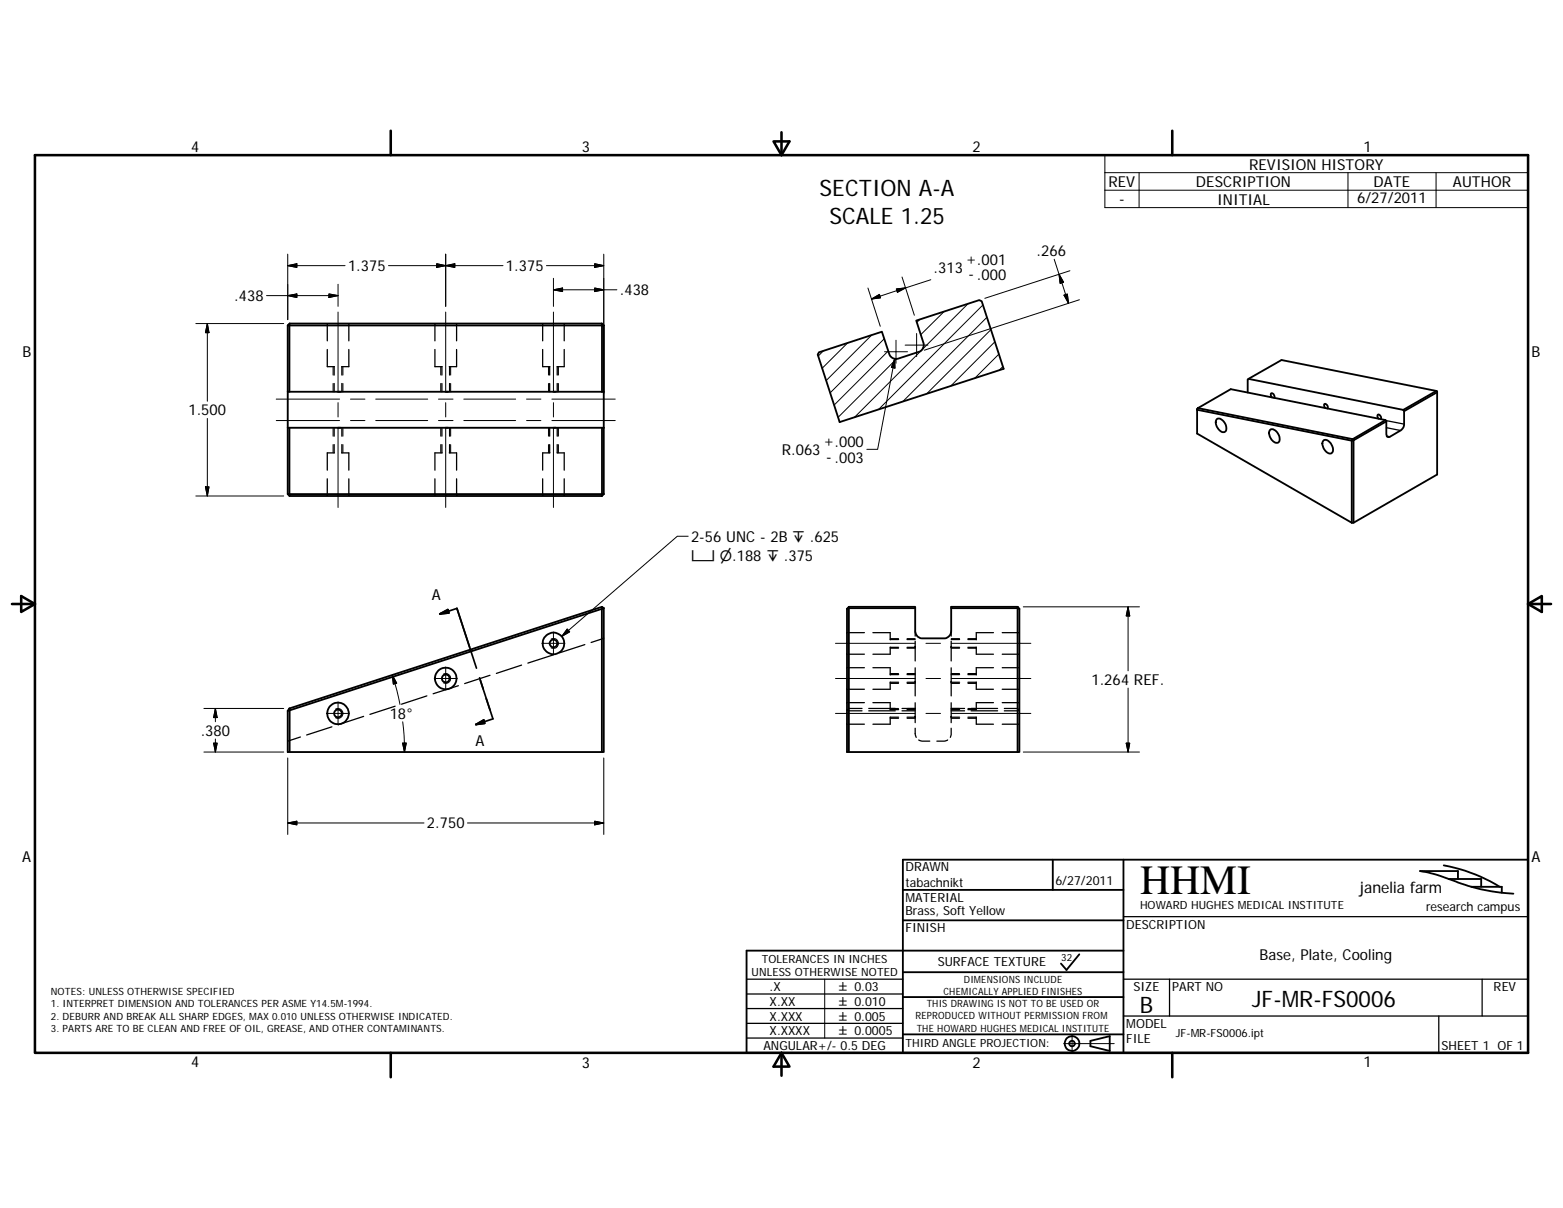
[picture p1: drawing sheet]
<svg xmlns="http://www.w3.org/2000/svg" width="279mm" height="216mm" viewBox="0 0 279 216" stroke-linecap="round" stroke-linejoin="round" font-family="sans-serif">
<g fill="none" stroke="#000" stroke-width=".33">
<path d="M51.4 58.2v11.8M51.4 58.2h56.5M51.8 57.8h55.8M51.8 57.8l-.1 12.2h-.3M51.8 57.8l-.4 .4M107.6 57.8v12.2M107.6 57.8l.3 .4M107.9 58.2v11.8h-.3M51.4 76.5v11.8M51.4 76.5h56.2M51.4 70v6.5M51.7 76.5l.1 12.1"/>
<path d="M51.7 70h55.9M60.4 76.5h.5M60.4 70h.5M79.6 76.5h.5M79.6 70h.5M98.9 76.5h.5M98.9 70h.5M107.9 76.5h-.3v12.1M107.9 70v6.5M107.9 76.5v11.8M146.4 63l11.2-3.7 1.4 4a1.28 1.28 0 0 0 1.6 .8l3.6-1.2a1.27 1.27 0 0 0 .9-1.6l-1.3-4 11.2-3.7 .5 .2 3.9 12.1-29.3 9.5-3.9-12zM214.1 72.9l-.1 .3 27.6 5.6"/>
<path d="M214.1 72.9l5.9-3.3 27.7 5.5M214.1 72.9l-.1 .2v4.4l27.6 15.9M214.1 72.9l27.7 5.6M217.5 74.9a1.4 1.4 0 0 1 1.7 1.4 .69 .69 0 0 1-.3 .9 .69 .69 0 0 1-1-.4 1.59 1.59 0 0 1-.4-1.9zM223.2 67.7l27.6 5.6M227 76.9a.88 .88 0 0 1 1.4 .5 1.35 1.35 0 0 1 .1 1.7 1.62 1.62 0 0 1-1.5-2.2zM227.4 71a.36 .36 0 0 1-.3-.4 .36 .36 0 0 1 .4-.3 .59 .59 0 0 1 .3 .8M236.6 78.7a1.33 1.33 0 0 1 1.6 1.2 .7 .7 0 0 1 .1 .8 .7 .7 0 0 1-.8 .3 1.83 1.83 0 0 1-1-2.2zM236.9 72.9a.42 .42 0 0 1-.2-.3 .42 .42 0 0 1 .2-.4 .62 .62 0 0 1 .4 .8M241.6 78.8v14.6M241.8 78.5l.2 .2M241.8 78.5l-.2 .3"/>
<path d="M242 78.7l-.4 .1M242 78.7v14.7h-.4M246.5 74.8a.36 .36 0 0 1-.3-.4 .36 .36 0 0 1 .3-.3 .65 .65 0 0 1 .3 .8M247.8 75.3l-.1-.2-5.9 3.4M247.8 75.3l-5.8 3.4M251 73.5v2.3a1.34 1.34 0 0 1-.6 1.1l-1.9 1.2a.41 .41 0 0 1-.5 0 .41 .41 0 0 1-.2-.5v-2.3M256.8 69.9l.1 .2-5.9 3.4-.2-.2M256.8 69.9l.1 .1v14.8l-14.9 8.6M256.8 69.9l-6 3.4M256.8 69.9l-27.7-5.6-5.9 3.4-.2 .2v2.2M51.4 88.3h56.5M51.4 88.3l.4 .3"/>
<path d="M51.8 88.6h55.8M107.9 88.3l-.3 .3M107.6 108.8v25.6h-55.8M107.6 108.8l-55.8 18.2M107.6 108.5l.3 .2M107.6 108.5v.3M107.6 108.5l-55.9 18.1M107.9 108.7l-.3 .1M107.9 108.7v25.7h-.3M151.7 108.7l-.3 .1M151.7 108.5v.2M151.7 108.7h11.9"/>
<path d="M151.7 108.5h11.9v.2M151.7 108.7v25.7h-.3v-25.6M151.7 108.5l-.3 .3M163.6 108.7v4.1a1.3 1.3 0 0 0 1.3 1.3h3.9a1.3 1.3 0 0 0 1.2-1.3v-4.1M181.9 108.5h-11.9v.2h11.9l.3 .1M181.9 108.5l.3 .3M181.9 108.5v25.9M182.2 108.8v25.6h-.3M51.7 126.6l.1 .4M51.7 126.6l-.3 .4M51.8 127v7.4h-.4v-7.4M51.8 127h-.4"/>
<path d="M151.7 134.4h30.2M161.4 159h39.4M188.2 153.6v5.4M200.8 153.6v34.6M258.1 154.7a29.9 29.9 0 0 1 10 3.8M259 157.1h5.8v1.4M260.6 157.1v-1.4h-6.7l.5 .1a53.9 53.9 0 0 1 8 2.5l4.2 1 3.9 .4M263 158.5h5.5v1.1M161.4 173.8h39.4M161.4 178.2h39.4M161.4 164.5h39.4M192.9 170.6l-2.3 2.8-.9-1.2"/>
<path d="M200.8 169.9h-67.3v18.3h139.7v-34.6h-111.8v34.6M161.4 184.9h39.4M194.9 186l3.5-.8v2.6l-3.5-.8z"/>
<circle cx="98.9" cy="115" r="1.92"/>
<circle cx="98.9" cy="115" r=".68"/>
<circle cx="60.4" cy="127.5" r=".69"/>
<circle cx="60.4" cy="127.5" r="1.93"/>
<circle cx="79.7" cy="121.3" r="1.93"/>
<circle cx="79.7" cy="121.2" r=".69"/>
<circle cx="191.6" cy="186.5" r="1.31"/>
<circle cx="191.6" cy="186.5" r=".49"/>
</g>
<g fill="none" stroke="#000" stroke-width=".18">
<path d="M197.5 27.7h75.7v9.4h-75.7zM197.5 30.9h75.7M197.5 34h75.7M203.6 30.9v6.2M241 30.9v6.2M256.7 30.9v6.2M35 57.8h15.7M37.1 57.8v13.9M37.1 57.8l.3 1.7h-.7zM51.4 45.4v11.7M51.4 47.5l1.7-.4v.7zM51.4 52.8l1.7-.3v.7z"/>
<path d="M51.4 47.5h10.3M58.8 52.5l1.6 .3-1.6 .4zM60.4 50.8v4M60.4 55.8v14.2M60.4 52.8h-12.8M69.4 47.5h20.5M78.1 47.1l1.6 .4-1.6 .3zM79.7 45.4v9.4M79.7 55.8v14.2M79.7 47.5l1.6-.4v.7zM97.7 47.5h10.2M98.9 51.8l1.7-.3v.6z"/>
<path d="M98.9 49.7v5.1M98.9 55.8v14.2M106.3 47.1l1.6 .4-1.6 .3zM106.3 51.5l1.6 .3-1.6 .3zM107.9 45.4v24.9M110.3 51.8h-11.4M155.2 51.5l2.2 6.8M155.8 53.4l1.4-.8 .2 .6zM155.8 59.9l-8.1 8.1M160.2 51.6l1.7-.1-1.5 .7zM161.2 49.5l2.2 6.8M163.9 59.6v4.1"/>
<path d="M164.4 57.1l-.5 .5M166.4 50l-10.6 3.4M168.7 55.7l-4.1 4.1M173 54.3l-20.2 20.3M175.7 54.5l-18.6 18.7M176.4 56.7l-15 15.1M177.1 58.9l-11.4 11.5M188.4 46.3l2.6 7.9M189.3 49l.8 1.4-.6 .3zM190.2 52.7l.6-.1 .2 1.6zM191.3 48.4l-15.3 4.9M193 53.6l-27.8 9"/>
<path d="M37.1 74.8v13.8M49.4 71.3h11.3M49.4 75.2h11.3M59.5 65.5v1.5M59.5 68.5v1.5M59.5 76.5v1.5M59.5 79.5v1.4M60.4 72v2.5M60.4 76.5v14.2M61.3 65.5v1.5M61.3 68.5v1.5M61.3 76.5v1.5"/>
<path d="M61.3 79.5v1.4M62.7 71.3h2.5M62.7 75.2h2.5M67.2 71.3h9.3M67.2 75.2h9.3M78.4 71.3h2.6M78.4 75.2h2.6M78.8 65.5v1.5M78.8 68.5v1.5M78.8 76.5v1.5M78.8 79.5v1.4M79.7 72v2.5"/>
<path d="M79.7 76.5v14.2M80.6 65.5v1.5M80.6 68.5v1.5M80.6 76.5v1.5M80.6 79.5v1.4M82.9 71.3h9.3M82.9 75.2h9.3M94.1 71.3h2.6M94.1 75.2h2.6M98 65.5v1.5M98 68.5v1.5M98 76.5v1.5"/>
<path d="M98 79.5v1.4M98.7 71.3h11.3M98.7 75.2h11.3M98.9 72v2.5M98.9 76.5v14.2M99.8 65.5v1.5M99.8 68.5v1.5M99.8 76.5v1.5M99.8 79.5v1.4M147.2 62.7l-.9 .9M151.5 61.3l-4.5 4.5M158.1 60.5l-9.7 9.7"/>
<path d="M158.1 62.9h4.1M158.8 62.7l-9.7 9.7M159.9 64.1l-3 16.2h-1.9M159.9 64.1l.1 1.7-.7-.1zM160.2 60.8v4.1M160.3 64.1l-10.5 10.5M161.8 61.7h4.1M177.8 61.1l-7.8 7.9M178.6 63.3l-4.3 4.3M179.3 65.5l-.7 .7M35 88.6h15.7M36.7 87h.7l-.3 1.6z"/>
<path d="M123 95.8h-1.9l-20.7 17.9M79.7 119.2v4.1M96.9 115h4.1M98.5 114.2a.89 .89 0 0 1 1.3 .8 .89 .89 0 0 1-1.3 .8M98.9 112.9v4.2M101.4 112.4l.4 .5-1.4 .8zM149.4 115h14.2M159.1 115.9h1.5M159.1 114.1h1.5M162.1 115.9h1.5M162.1 114.1h1.5M165.5 115h2.6"/>
<path d="M170 115.9h1.5M170 114.1h1.5M170.1 115h14.2M173 115.9h1.5M173 114.1h1.5M182.9 108.5h20.8M201.7 108.5v11.4M201.7 108.5l.3 1.6h-.7zM36.4 126.6h14.3M36.4 134.4h14.3M38.2 132.8h.6l-.3 1.6zM38.5 126.6v2.4"/>
<path d="M38.5 132.1v2.3M38.5 126.6l.3 1.6h-.6zM51.4 135.5v13.6M58.4 127.5h4.1M60 126.7a.88 .88 0 0 1 1.3 .8 .88 .88 0 0 1-1.3 .8M60.4 125.5v4.1M70.1 120.6l.8 1.5-.6 .2zM70.1 120.7l.9 2.7 .5 2.5M72 132.8h.6l-.3 1.6zM72 129l.2 2.6 .1 2.8M77.6 121.3h4.1M79.2 120.5a.88 .88 0 0 1 1.4 .8 .88 .88 0 0 1-1.4 .7"/>
<path d="M107.9 135.5v13.6M149.4 127.5h14.2M149.4 121.3h14.2M159.1 128.4h1.5M159.1 122.2h1.5M159.1 126.6h1.5M159.1 120.4h1.5M162.1 128.4h1.5M162.1 122.2h1.5M162.1 126.6h1.5M162.1 120.4h1.5M165.5 127.5h2.6"/>
<path d="M165.5 121.3h2.6M170 128.4h1.5M170 122.2h1.5M170 126.6h1.5M170 120.4h1.5M170.1 127.5h14.2M170.1 121.3h14.2M173 128.4h1.5M173 122.2h1.5M173 126.6h1.5M173 120.4h1.5M182.9 134.4h20.8"/>
<path d="M201.3 132.8h.7l-.3 1.6zM201.7 123v11.4M51.4 147.1l1.7-.3v.6zM51.4 147.1h24.4M83.6 147.1h24.3M106.3 146.8l1.6 .3-1.6 .3zM147.4 175v10.5M190.1 186.5h9.1M191.6 185v3"/>
</g>
<g fill="none" stroke="#000" stroke-width=".23">
<path d="M58.5 57.8v3.1M62.4 57.8v3.1M77.7 57.8v3.1M81.6 57.8v3.1M97 57.8v3.1M100.9 57.8v3.1M58.5 62.5v3h1.3M59.7 65.5v1.5M59.7 68.5v1.5M59.7 76.5v1.5M59.7 79.5v1.4M61.1 65.5v1.5"/>
<path d="M61.1 68.5v1.5M61.1 76.5v1.5M61.1 79.5v1.4M62.4 62.5v3h-1.3M77.7 62.5v3h1.3M79 65.5v1.5M79 68.5v1.5M79 76.5v1.5M79 79.5v1.4M80.4 65.5v1.5M80.4 68.5v1.5M80.4 76.5v1.5"/>
<path d="M80.4 79.5v1.4M81.6 62.5v3h-1.3M97 62.5v3h1.3M98.3 65.5v1.5M98.3 68.5v1.5M98.3 76.5v1.5M98.3 79.5v1.4M99.6 65.5v1.5M99.6 68.5v1.5M99.6 76.5v1.5M99.6 79.5v1.4M100.9 62.5v3h-1.3"/>
<path d="M247.7 75.2l3.3 .6M247.8 76.4l2.6 .5M247.9 77.9l.6 .2M58.5 85.6v3M59.8 80.9h-1.3v3.1M61.1 80.9h1.3v3.1M62.4 85.6v3M77.7 85.6v3M79 80.9h-1.3v3.1M80.3 80.9h1.3v3.1M81.6 85.6v3M97 85.6v3"/>
<path d="M98.3 80.9h-1.3v3.1M99.6 80.9h1.3v3.1M100.9 85.6v3M93.2 118.9l-4.5 1.5M98.9 117.1l-4.5 1.4M104.5 115.2l-4.5 1.5M107.9 114.1l-2.2 .7M151.4 116.9h3.1M151.4 113.1h3.1M151.4 119.3h3.1M156 113.1h3.1v1.2M156 119.3h3.1v1.3"/>
<path d="M159.1 115.7v1.2h-3.1M159.1 115.7h1.5M159.1 114.3h1.5M162.1 115.7h1.5M162.1 114.3h1.5M163.6 115.7h.1M163.6 115.6h.1M163.6 112.8v.9M163.6 114.6v.9M163.6 115.7v2.4M163.6 119.4v2.4M170 112.8v.9"/>
<path d="M170 114.6v1M170 119.4v2.4M170 115.7h.1M170 114.3h1.5M171.5 115.7h-1.5v2.4M173 115.7h1.5M173 114.3h1.5M174.5 115.7v1.2h3.1M177.6 113.1h-3.1v1.2M177.6 119.3h-3.1v1.3M179.2 116.9h3M179.2 113.1h3"/>
<path d="M179.2 119.3h3M53.7 131.7l-2.3 .8M59.3 129.9l-4.5 1.5M65 128l-4.5 1.5M70.6 126.2l-4.5 1.5M76.3 124.4l-4.5 1.5M81.9 122.6l-4.5 1.4M87.6 120.7l-4.5 1.5M151.4 129.4h3.1M151.4 125.6h3.1M151.4 123.2h3.1M151.5 126.9l-.1 .1h.1"/>
<path d="M151.6 127h2.5M154.1 126.6h-2.4l-.1 .1M155.3 126.6h4.7M155.3 127h4.7M156 125.6h3.1v1.3M159.1 121.9v1.3h-3.1M159.1 126.8h1.5M159.1 121.9h1.5M159.1 120.6h1.5M160.6 128.2h-1.5v1.2h-3.1M161.2 126.6h2.4M161.2 127h2.4"/>
<path d="M162.1 128.2h1.5M162.1 126.8h1.5M162.1 121.9h1.5M162.1 120.6h1.5M163.6 130.2v1.1l.2 .5M163.6 128.1h.1M163.6 121.8h.1M163.6 121.9v2.5M163.6 125.6v2.4M163.6 128.2v1M163.6 128.2h.1M163.6 121.9h.1"/>
<path d="M164.2 132.2l.7 .3h1.3M169.4 132.2l-.6 .3h-1.3M170 127h2.4M170 130.2v1.1l-.1 .5M170 125.6v2.5M170 128.1h.1M170 121.9h.1M170 126.6h2.4M170 126.8h1.5M170 120.6h1.5M171.5 121.9h-1.5v2.5M171.5 128.2h-1.5v1"/>
<path d="M173 128.2h1.5v1.2h3.1M173 126.8h1.5M173 121.9h1.5M173 120.6h1.5M173.6 127h4.7M173.6 126.6h4.7M174.5 121.9v1.3h3.1M177.6 125.6h-3.1v1.3M179.2 129.4h3M179.2 125.6h3M179.2 123.2h3M179.5 126.6h2.4l.1 .1"/>
<path d="M182 127h-2.5M182.1 126.9l.1 .1h-.1M133.5 177.7h27.9M133.5 175h27.9M200.8 163.8h72.4M200.8 175h72.4M209.1 175v6.6M264.9 175v6.6M133.5 185.5h27.9M133.5 182.9h27.9M133.5 180.3h27.9M200.8 181.6h72.4"/>
<path d="M257.2 181.6v6.6"/>
</g>
<g fill="none" stroke="#000" stroke-width=".46">
<path d="M6.2 27.7h267v160.5h-267zM69.8 23.4v4.3M138.3 25.3h2.8l-1.4 2.4zM139.7 23.6v4.1M209.5 23.4v4.3M2.1 108h4.1M3.8 106.5l2.4 1.5-2.4 1.4zM273.2 108l2.4-1.5v2.9zM273.2 108h4.1M69.8 188.2v4.3M139.7 188.2l1.4 2.4h-2.8zM139.7 188.2v4.1"/>
<path d="M209.5 188.2v4.3"/>
</g>
<path d="M78.6 109.7l1.5-.8 .2 .7zM78.6 109.7l3.1-1 3.5 10.7M85 129.5l1.5-.8 .2 .6zM85.7 121.1l2.4 7.4-3.1 1M86.9 124.8l.7 2.1" fill="none" stroke="#000" stroke-width=".3"/>
<path d="M78.6 109.7l1.5-.8 .2 .7zM85 129.5l1.5-.8 .2 .6z" fill="#000" stroke="#000" stroke-width=".3"/>
<g fill="#000" stroke="#000" stroke-width=".18">
<path d="M37.1 57.8l.3 1.7h-.7zM51.4 47.5l1.7-.4v.7zM51.4 52.8l1.7-.3v.7zM58.8 52.5l1.6 .3-1.6 .4zM78.1 47.1l1.6 .4-1.6 .3zM79.7 47.5l1.6-.4v.7zM98.9 51.8l1.7-.3v.6zM106.3 47.1l1.6 .4-1.6 .3zM106.3 51.5l1.6 .3-1.6 .3zM155.8 53.4l1.4-.8 .2 .6zM160.2 51.6l1.7-.1-1.5 .7zM189.3 49l.8 1.4-.6 .3z"/>
<path d="M190.2 52.7l.6-.1 .2 1.6zM159.9 64.1l.1 1.7-.7-.1zM36.7 87h.7l-.3 1.6zM101.4 112.4l.4 .5-1.4 .8zM201.7 108.5l.3 1.6h-.7zM38.2 132.8h.6l-.3 1.6zM38.5 126.6l.3 1.6h-.6zM70.1 120.6l.8 1.5-.6 .2zM72 132.8h.6l-.3 1.6zM201.3 132.8h.7l-.3 1.6zM51.4 147.1l1.7-.3v.6zM106.3 146.8l1.6 .3-1.6 .3z"/>
</g>
<text font-size="7.4" x="203.8" y="159.7">HHMI</text>
<g font-size="4.1">
<text x="146.5" y="35.1">SECTION A-A</text>
<text x="148.3" y="40">SCALE 1.25</text>
<text x="203.7" y="181">B</text>
<text x="223.8" y="180">JF-MR-FS0006</text>
</g>
<text font-size="2.8" x="243.1" y="159.6">janelia farm</text>
<g font-size="2.7">
<text x="34.2" y="27.1">4</text>
<text x="104" y="27.1">3</text>
<text x="173.9" y="27.1">2</text>
<text x="243.7" y="27.1">1</text>
<text x="198.1" y="33.4">REV</text>
<text x="213.8" y="33.4">DESCRIPTION</text>
<text x="223.3" y="30.3">REVISION HISTORY</text>
<text x="245.5" y="33.4">DATE</text>
<text x="259.7" y="33.4">AUTHOR</text>
<text x="200.1" y="36.4">-</text>
<text x="217.6" y="36.6">INITIAL</text>
<text x="242.6" y="36.4">6/27/2011</text>
<text x="172.7" y="47.2">+.001</text>
<text x="185.3" y="45.8">.266</text>
<text x="41.9" y="53.8">.438</text>
<text x="62.2" y="48.5">1.375</text>
<text x="90.4" y="48.5">1.375</text>
<text x="110.8" y="52.8">.438</text>
<text x="166.9" y="48.7">.313</text>
<text x="173.1" y="50">- .000</text>
<text x="4" y="63.8">B</text>
<text x="273.8" y="63.8">B</text>
<text x="33.7" y="74.3">1.500</text>
<text x="139.7" y="81.3">R.063</text>
<text x="147.2" y="79.8">+.000</text>
<text x="147.7" y="82.6">- .003</text>
<text x="123.5" y="96.8">2-56 UNC - 2B ↧ .625</text>
<text x="77.2" y="107.3">A</text>
<text x="195.1" y="122.4">1.264 REF.</text>
<text x="35.9" y="131.5">.380</text>
<text x="69.7" y="128.4">18°</text>
<text x="85" y="133.3">A</text>
<text x="76.3" y="148.1">2.750</text>
<text x="3.9" y="154.1">A</text>
<text x="273.8" y="154.1">A</text>
<text x="225.1" y="171.6">Base, Plate, Cooling</text>
<text x="34.2" y="190.8">4</text>
<text x="104" y="190.8">3</text>
<text x="173.9" y="190.8">2</text>
<text x="243.7" y="190.8">1</text>
</g>
<text font-size="2.6" x="123.5" y="100.3">⌴ ⌀.188 ↧ .375</text>
<g font-size="2.3">
<text x="161.9" y="155.7">DRAWN</text>
<text x="161.9" y="158.5">tabachnikt</text>
<text x="161.9" y="161.2">MATERIAL</text>
<text x="188.7" y="158.2">6/27/2011</text>
<text x="161.9" y="166.6">FINISH</text>
<text x="161.9" y="163.6">Brass, Soft Yellow</text>
<text x="201.3" y="166">DESCRIPTION</text>
<text x="254.9" y="162.8">research campus</text>
<text x="167.6" y="172.6">SURFACE TEXTURE</text>
<text x="137.6" y="177.1">.X</text>
<text x="137.6" y="179.7">X.XX</text>
<text x="202.6" y="177.2">SIZE</text>
<text x="209.5" y="177.2">PART NO</text>
<text x="267" y="177.1">REV</text>
<text x="137.6" y="182.4">X.XXX</text>
<text x="137.6" y="185">X.XXXX</text>
<text x="201.3" y="183.7">MODEL</text>
<text x="136.5" y="187.7">ANGULAR+/- 0.5 DEG</text>
<text x="201.3" y="186.4">FILE</text>
<text x="257.7" y="187.6">SHEET 1 OF 1</text>
</g>
<g font-size="2.1">
<text x="150" y="177.2">± 0.03</text>
<text x="150" y="179.8">± 0.010</text>
<text x="150" y="182.4">± 0.005</text>
<text x="150" y="185.1">± 0.0005</text>
</g>
<g font-size="2">
<text x="203.8" y="162.5">HOWARD HUGHES MEDICAL INSTITUTE</text>
<text x="136.2" y="172.1">TOLERANCES IN INCHES</text>
<text x="134.4" y="174.5">UNLESS OTHERWISE NOTED</text>
<text x="210.2" y="185.4">JF-MR-FS0006.ipt</text>
<text x="161.9" y="187.2">THIRD ANGLE PROJECTION:</text>
</g>
<g font-size="1.8">
<text x="189.7" y="171.8">32</text>
<text x="9.1" y="177.9">NOTES: UNLESS OTHERWISE SPECIFIED</text>
<text x="168.7" y="177.8">CHEMICALLY APPLIED FINISHES</text>
<text x="172.3" y="175.6">DIMENSIONS INCLUDE</text>
<text x="9.1" y="180.1">1. INTERPRET DIMENSION AND TOLERANCES PER ASME Y14.5M-1994.</text>
<text x="9.1" y="182.2">2. DEBURR AND BREAK ALL SHARP EDGES, MAX 0.010 UNLESS OTHERWISE INDICATED.</text>
<text x="9.1" y="184.4">3. PARTS ARE TO BE CLEAN AND FREE OF OIL, GREASE, AND OTHER CONTAMINANTS.</text>
<text x="163.7" y="182.2">REPRODUCED WITHOUT PERMISSION FROM</text>
<text x="163.9" y="184.4">THE HOWARD HUGHES MEDICAL INSTITUTE</text>
<text x="165.7" y="180">THIS DRAWING IS NOT TO BE USED OR</text>
</g>
</svg>
